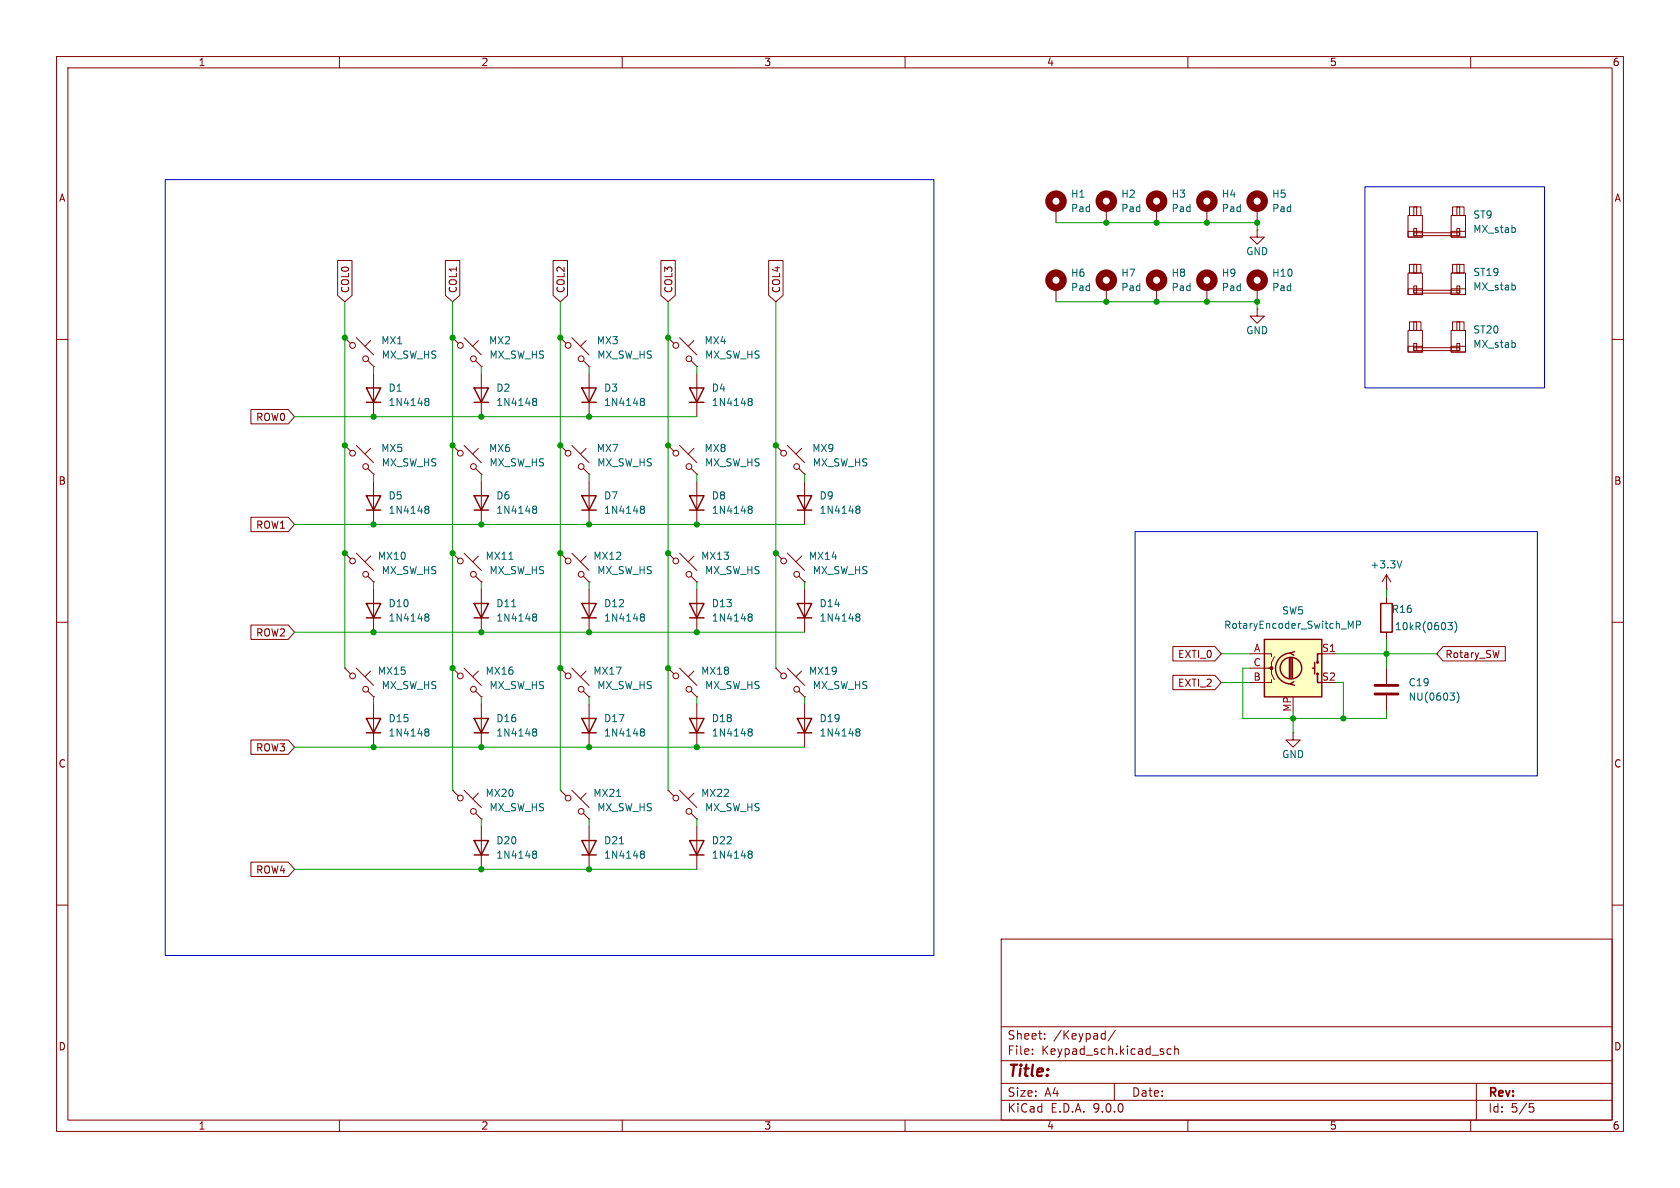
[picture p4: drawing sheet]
<svg xmlns="http://www.w3.org/2000/svg" width="297mm" height="210mm" viewBox="0 0 297 210" stroke-linecap="round" stroke-linejoin="round" font-family="sans-serif">
<g fill="none" stroke="#840000" stroke-width=".18">
<path d="M10 10h277v190h-277zM12 12h273v186h-273zM60 10v2M110 10v2M160 10v2M210 10v2M260 10v2M186.7 36.8v2.6M195.6 36.8v2.6M204.5 36.8v2.6M213.4 36.8v2.6M222.2 36.8v2.6"/>
<path d="M248.9 38.1h2.6v3.8h-2.6zM249.2 36.6h2v1.5h-2zM249.9 36.6h.5v1.5h-.5zM256.5 38.1h2.6v3.8h-2.6zM256.8 36.6h2v1.5h-2zM257.6 36.6h.5v1.5h-.5zM61 59.7l1 1M61 59.7h.1M63 59.7l3 3M80 59.7l1 1M80 59.7h.1M82 59.7l3.1 3"/>
<path d="M99.1 59.7l1 1M99.1 59.7h.1M101.1 59.7l3 3M118.1 59.7l1 1M118.1 59.7h.1M120.1 59.7l3.1 3M186.7 50.8v2.5M195.6 50.8v2.5M204.5 50.8v2.5M213.4 50.8v2.5M222.2 40.6v1.3h1.3l-1.3 1.3-1.2-1.3h1.2M222.2 40.6h.1"/>
<path d="M222.2 54.6v1.3h1.3l-1.3 1.3-1.2-1.3h1.2M222.2 54.6h.1M222.2 50.8v2.5M248.9 48.3h2.6v3.8h-2.6zM248.9 51.1h2.6v1h-2.6zM248.9 58.4h2.6v3.8h-2.6zM248.9 40.9h2.6v1h-2.6zM249.2 46.7h2v1.6h-2zM249.2 56.9h2v1.5h-2zM249.9 46.7h.5v1.6h-.5zM249.9 51.3h8.2v.5h-8.2zM249.9 50.5h.5v1.3h-.5z"/>
<path d="M249.9 56.9h.5v1.5h-.5zM249.9 41.1h8.2v.6h-8.2zM249.9 40.4h.5v1.3h-.5zM256.5 48.3h2.6v3.8h-2.6zM256.5 51.1h2.6v1h-2.6zM256.5 58.4h2.6v3.8h-2.6zM256.5 40.9h2.6v1h-2.6zM256.8 46.7h2v1.6h-2zM256.8 56.9h2v1.5h-2zM257.6 46.7h.5v1.6h-.5zM257.6 50.5h.5v1.3h-.5zM257.6 56.9h.5v1.5h-.5z"/>
<path d="M257.6 40.4h.5v1.3h-.5zM10 60h2M65 63.8l1 1M65.5 60.2l-1 1M66 64.8h.1M80 78.7l1 1.1M80 78.7h.1M82 78.7l3.1 3.1M84.1 63.8l1 1M84.6 79.2l-1 1.1M84.6 60.2l-1 1M85.1 64.8h.1"/>
<path d="M99.1 78.7l1 1.1M99.1 78.7h.1M101.1 78.7l3 3.1M103.1 63.8l1 1M103.6 79.2l-1 1.1M103.6 60.2l-1 1M104.1 64.8h.1M104.1 66v7.7M118.1 78.7l1 1.1M118.1 78.7h.1M120.1 78.7l3.1 3.1M122.2 63.8l1 1"/>
<path d="M122.7 60.2l-1 1M122.7 79.2l-1 1.1M123.2 64.8h.1M123.2 66v7.7M137.2 78.7l1 1.1M137.2 78.7h.1M139.2 78.7l3 3.1M141.7 79.2l-1 1.1M248.9 61.2h2.6v1h-2.6zM249.9 61.5h8.2v.5h-8.2zM249.9 60.7h.5v1.3h-.5zM256.5 61.2h2.6v1h-2.6z"/>
<path d="M257.6 60.7h.5v1.3h-.5zM285 60h2M61 97.8l1 1M61 97.8h.1M63 97.8l3 3M65.5 98.3l-1 1M66 85.1v7.6M80 97.8l1 1M80 97.8h.1M82 97.8l3.1 3M84.1 82.8l1 1M84.6 98.3l-1 1"/>
<path d="M85.1 83.8h.1M85.1 85.1v7.6M99.1 97.8l1 1M99.1 97.8h.1M101.1 97.8l3 3M103.1 82.8l1 1M103.6 98.3l-1 1M104.1 83.8h.1M104.1 85.1v7.6M118.1 97.8l1 1M118.1 97.8h.1M120.1 97.8l3.1 3"/>
<path d="M122.2 82.8l1 1M122.7 98.3l-1 1M123.2 83.8h.1M123.2 85.1v7.6M137.2 97.8l1 1M137.2 97.8h.1M139.2 97.8l3 3M141.2 82.8l1 1M141.7 98.3l-1 1M142.2 83.8h.1M142.2 85.1v7.6M10 110h2"/>
<path d="M61 118.1l1 1M61 118.1h.1M63 118.1l3 3.1M65 101.9l1 1M65.5 118.6l-1 1M66 102.9h.1M66 104.1v7.7M80 118.1l1 1M80 118.1h.1M82 118.1l3.1 3.1M84.1 101.9l1 1M84.6 118.6l-1 1"/>
<path d="M85.1 102.9h.1M85.1 104.1v7.7M99.1 118.1l1 1M99.1 118.1h.1M101.1 118.1l3 3.1M103.1 101.9l1 1M103.6 118.6l-1 1M104.1 102.9h.1M118.1 118.1l1 1M118.1 118.1h.1M120.1 118.1l3.1 3.1M122.2 101.9l1 1"/>
<path d="M122.7 118.6l-1 1M123.2 102.9h.1M123.2 104.1v7.7M137.2 118.1l1 1M137.2 118.1h.1M139.2 118.1l3 3.1M141.2 101.9l1 1M141.7 118.6l-1 1M142.2 102.9h.1M142.2 104.1v7.7M285 110h2M65 122.2l1 1"/>
<path d="M66 123.2h.1M66 124.5v7.6M80 139.7l1 1M80 139.7h.1M82 139.7l3.1 3M84.1 122.2l1 1M85.1 123.2h.1M85.1 124.5v7.6M99.1 139.7l1 1M99.1 139.7h.1M101.1 139.7l3 3M103.1 122.2l1 1"/>
<path d="M104.1 123.2h.1M104.1 124.5v7.6M118.1 139.7l1 1M118.1 139.7h.1M120.1 139.7l3.1 3M122.2 122.2l1 1M123.2 123.2h.1M123.2 124.5v7.6M141.2 122.2l1 1M142.2 123.2h.1M142.2 124.5v7.6M228.6 129.5v1.3h1.3l-1.3 1.3-1.3-1.3h1.3"/>
<path d="M228.6 129.5h.1M84.1 143.8l1 1M84.6 140.2l-1 1M85.1 144.8h.1M85.1 146.1v7.6M103.1 143.8l1 1M103.6 140.2l-1 1M104.1 144.8h.1M104.1 146.1v7.6M122.2 143.8l1 1M122.7 140.2l-1 1M123.2 144.8h.1"/>
<path d="M123.2 146.1v7.6M10 160h2M177 166h108v32h-108zM285 160h2M60 198v2M110 198v2M160 198v2M177 194.5h108M177 191.5h108M177 187.5h108M177 181.5h108M182.5 186.3v.1"/>
<path d="M182.5 185.5v.1M184.7 183.6v.1M184.7 182.8v.1M195 182.7l.4 .1M195.4 182.2v1.5M195.4 183.6l-.4 .1M197 191.5v3M197.2 182.1l-1.3 2M207 185.5l-.4-.1-.3 .3v.4l.2 .2h.5M207.7 185.5l.2-.1 .3 .1 .1 .9M207.7 184.9v1.5M210 198v2"/>
<path d="M260 198v2M261 191.5v6.5M270.4 195.1h.7M270.5 195.7h.4l.3 .3-.2 .5-.5 .1"/>
<circle cx="62.3" cy="61.1" r=".51"/>
<circle cx="64.6" cy="63.4" r=".51"/>
<circle cx="81.4" cy="61.1" r=".51"/>
<circle cx="83.7" cy="63.4" r=".51"/>
<circle cx="100.4" cy="61.1" r=".51"/>
<circle cx="102.7" cy="63.4" r=".51"/>
<circle cx="119.5" cy="61.1" r=".51"/>
<circle cx="121.8" cy="63.4" r=".51"/>
<circle cx="62.3" cy="99.2" r=".51"/>
<circle cx="81.4" cy="99.2" r=".51"/>
<circle cx="81.4" cy="80.1" r=".51"/>
<circle cx="83.7" cy="82.5" r=".51"/>
<circle cx="100.4" cy="80.1" r=".51"/>
<circle cx="100.4" cy="99.2" r=".51"/>
<circle cx="102.7" cy="82.5" r=".51"/>
<circle cx="119.5" cy="80.1" r=".51"/>
<circle cx="119.5" cy="99.2" r=".51"/>
<circle cx="121.8" cy="82.5" r=".51"/>
<circle cx="138.5" cy="80.1" r=".51"/>
<circle cx="138.5" cy="99.2" r=".51"/>
<circle cx="140.8" cy="82.5" r=".51"/>
<circle cx="62.3" cy="119.5" r=".51"/>
<circle cx="64.6" cy="101.5" r=".51"/>
<circle cx="81.4" cy="119.5" r=".51"/>
<circle cx="83.7" cy="101.5" r=".51"/>
<circle cx="100.4" cy="119.5" r=".51"/>
<circle cx="102.7" cy="101.5" r=".51"/>
<circle cx="119.5" cy="119.5" r=".51"/>
<circle cx="121.8" cy="101.5" r=".51"/>
<circle cx="138.5" cy="119.5" r=".51"/>
<circle cx="140.8" cy="101.5" r=".51"/>
<circle cx="64.6" cy="121.8" r=".51"/>
<circle cx="83.7" cy="121.8" r=".51"/>
<circle cx="102.7" cy="121.8" r=".51"/>
<circle cx="121.8" cy="121.8" r=".51"/>
<circle cx="140.8" cy="121.8" r=".51"/>
<circle cx="81.4" cy="141.1" r=".51"/>
<circle cx="83.7" cy="143.4" r=".51"/>
<circle cx="100.4" cy="141.1" r=".51"/>
<circle cx="102.7" cy="143.4" r=".51"/>
<circle cx="119.5" cy="141.1" r=".51"/>
<circle cx="121.8" cy="143.4" r=".51"/>
</g>
<g fill="none" stroke="#840000" stroke-width=".25">
<path d="M102.9 68.6h2.5l-1.3 2.5zM102.9 71.1h2.5M121.9 68.6h2.6l-1.3 2.5zM121.9 71.1h2.6M64.8 87.6h2.5l-1.3 2.6zM64.8 90.2h2.5M83.8 87.6h2.6l-1.3 2.6zM83.8 90.2h2.6M102.9 87.6h2.5l-1.3 2.6zM102.9 90.2h2.5M121.9 87.6h2.6l-1.3 2.6zM121.9 90.2h2.6"/>
<path d="M141 87.6h2.5l-1.3 2.6zM141 90.2h2.5M64.8 106.7h2.5l-1.3 2.5zM64.8 109.2h2.5M83.8 106.7h2.6l-1.3 2.5zM83.8 109.2h2.6M121.9 106.7h2.6l-1.3 2.5zM121.9 109.2h2.6M141 106.7h2.5l-1.3 2.5zM141 109.2h2.5M64.8 127h2.5l-1.3 2.5zM64.8 129.5h2.5"/>
<path d="M83.8 127h2.6l-1.3 2.5zM83.8 129.5h2.6M102.9 127h2.5l-1.3 2.5zM102.9 129.5h2.5M121.9 127h2.6l-1.3 2.5zM121.9 129.5h2.6M141 127h2.5l-1.3 2.5zM141 129.5h2.5M83.8 148.6h2.6l-1.3 2.5zM83.8 151.1h2.6M102.9 148.6h2.5l-1.3 2.5zM102.9 151.1h2.5"/>
<path d="M121.9 148.6h2.6l-1.3 2.5zM121.9 151.1h2.6"/>
</g>
<g fill="none" stroke="#006464" stroke-width=".18">
<path d="M267.8 50.5v.6M267.8 40.4v.6M113.3 70.5l.4-.1 .2 .2v.1l-.2 .3M113.3 70.9l.1 .1M113.4 71h.3M113.4 71h-.1M113.7 71l.2 .2v.4l-.2 .1-.4-.1M132.4 70.5l.3-.1 .2 .2 .1 .1-.3 .3M132.4 70.9l.1 .1M132.5 71h.2M132.5 71h-.1M132.7 71l.3 .2-.1 .4-.2 .1-.3-.1"/>
<path d="M267.8 60.7v.6M75.2 89.5h.4l.2 .1v.2l-.2 .2M75.2 90h.1M75.3 90h.3M75.3 90l-.1 .1M75.6 90l.2 .3v.3l-.2 .1h-.4M90 98.9h.7M94.3 89.5h.3l.2 .1 .1 .2-.3 .2M94.3 90h.1M94.4 90h.2M94.4 90l-.1 .1M94.6 90l.3 .3-.1 .3-.2 .1h-.3"/>
<path d="M113.3 90h.1M113.3 89.5h.4l.2 .1v.2l-.2 .2M113.4 90h.3M113.4 90l-.1 .1M113.7 90l.2 .3v.3l-.2 .1h-.4M132.4 89.5h.3l.2 .1 .1 .2-.3 .2M132.4 90h.1M132.5 90h.2M132.5 90l-.1 .1M132.7 90l.3 .3-.1 .3-.2 .1h-.3M151.4 89.5h.4l.2 .1v.2l-.2 .2M151.4 90h.1"/>
<path d="M151.5 90h.3M151.5 90l-.1 .1M151.8 90l.2 .3v.3l-.2 .1h-.4M75.2 108.6l.4-.1 .2 .2v.1l-.2 .3M75.2 109l.1 .1M75.3 109.1h.3M75.3 109.1h-.1M75.6 109.1l.2 .2v.4l-.2 .1-.4-.1M90.5 107.3h.7M94.3 108.6l.3-.1 .2 .2 .1 .1-.3 .3M94.3 109l.1 .1M94.4 109.1h.2"/>
<path d="M94.4 109.1h-.1M94.6 109.1l.3 .2-.1 .4-.2 .1-.3-.1M132.4 108.6l.3-.1 .2 .2 .1 .1-.3 .3M132.4 109l.1 .1M132.5 109.1h.2M132.5 109.1h-.1M132.7 109.1l.3 .2-.1 .4-.2 .1-.3-.1M151.4 108.6l.4-.1 .2 .2v.1l-.2 .3M151.4 109l.1 .1M151.5 109.1h.3M151.5 109.1h-.1M151.8 109.1l.2 .2v.4l-.2 .1-.4-.1"/>
<path d="M75.2 128.9l.4-.1 .2 .2v.2l-.2 .2M75.2 129.3l.1 .1M75.3 129.4h.3M75.3 129.4l-.1 .1M75.6 129.4l.2 .2v.4l-.2 .1h-.4M94.3 128.9l.3-.1 .2 .2 .1 .2-.3 .2M94.3 129.3l.1 .1M94.4 129.4h.2M94.4 129.4l-.1 .1M94.6 129.4l.3 .2-.1 .4-.2 .1h-.3M113.3 128.9l.4-.1 .2 .2v.2l-.2 .2M113.3 129.3l.1 .1"/>
<path d="M113.4 129.4h.3M113.4 129.4l-.1 .1M113.7 129.4l.2 .2v.4l-.2 .1h-.4M132.4 128.9l.3-.1 .2 .2 .1 .2-.3 .2M132.4 129.3l.1 .1M132.5 129.4h.2M132.5 129.4l-.1 .1M132.7 129.4l.3 .2-.1 .4-.2 .1h-.3M151.4 128.9l.4-.1 .2 .2v.2l-.2 .2M151.4 129.3l.1 .1M151.5 129.4h.3M151.5 129.4l-.1 .1"/>
<path d="M151.8 129.4l.2 .2v.4l-.2 .1h-.4M94.3 150.5l.3-.1 .2 .2 .1 .1-.3 .3M94.3 150.9l.1 .1M94.4 151h.2M94.4 151h-.1M94.6 151l.3 .2-.1 .4-.2 .1-.3-.1M109 140.8h.7M109.5 149.2h.7M113.3 150.5l.4-.1 .2 .2v.1l-.2 .3M113.3 150.9l.1 .1M113.4 151h.3M113.4 151h-.1"/>
<path d="M113.7 151l.2 .2v.4l-.2 .1-.4-.1M132.4 150.5l.3-.1 .2 .2 .1 .1-.3 .3M132.4 150.9l.1 .1M132.5 151h.2M132.5 151h-.1M132.7 151l.3 .2-.1 .4-.2 .1-.3-.1"/>
</g>
<g fill="none" stroke="#840000" stroke-width="1.3">
<circle cx="186.7" cy="35.6" r="1.27"/>
<circle cx="195.6" cy="35.6" r="1.27"/>
<circle cx="204.5" cy="35.6" r="1.27"/>
<circle cx="213.4" cy="35.6" r="1.27"/>
<circle cx="222.2" cy="35.6" r="1.27"/>
<circle cx="186.7" cy="49.5" r="1.27"/>
<circle cx="195.6" cy="49.5" r="1.27"/>
<circle cx="204.5" cy="49.5" r="1.27"/>
<circle cx="213.4" cy="49.5" r="1.27"/>
<circle cx="222.2" cy="49.5" r="1.27"/>
</g>
<path d="M223.5 113h10.2v10.2h-10.2z" fill="#ffffc2"/>
<g fill="none" stroke="#840000" stroke-width=".25">
<path d="M64.8 68.6h2.5l-1.3 2.5zM64.8 71.1h2.5M83.8 68.6h2.6l-1.3 2.5zM83.8 71.1h2.6M102.9 106.7h2.5l-1.3 2.5zM102.9 109.2h2.5M223.5 113h10.2v10.2h-10.2zM228 116.3v3.6M228.2 115.4a2.73 2.73 0 0 0-2.7 2.8 2.73 2.73 0 0 0 2.7 2.7M228.2 116.3v3.6M228.5 116.3v3.6M228.9 115.2l-.8 .2 .6 .4"/>
<path d="M232 118.1h.4M232.4 117.1v2M232.9 119.1v1.6h.8M233.7 115.6h-.8v1.5M244.1 106.7h2v5.1h-2zM228.7 120.5l-.6 .4 .8 .3"/>
<circle cx="228.2" cy="118.1" r="1.9"/>
<circle cx="232.9" cy="117.1" r=".13"/>
<circle cx="232.9" cy="119.1" r=".13"/>
</g>
<g fill="none" stroke="#840000" stroke-width=".18">
<path d="M59.7 46.1h2.5v6.1l-1.2 1.1-1.3-1.1zM78.7 46.1h2.6v6.1l-1.3 1.1-1.3-1.1zM97.8 46.1h2.5v6.1l-1.2 1.1-1.3-1.1zM116.8 46.1h2.6v6.1l-1.3 1.1-1.3-1.1zM135.9 46.1h2.5v6.1l-1.2 1.1-1.3-1.1zM44.4 72.4h6.6l1.1 1.3-1.1 1.2h-6.6zM61 78.7l1 1.1M61 78.7h.1M63 78.7l3 3.1M65.5 79.2l-1 1.1M66 66v7.7M85.1 66v7.7"/>
<path d="M44.4 91.4h6.6l1.1 1.3-1.1 1.3h-6.6zM65 82.8l1 1M66 83.8h.1M44.4 110.5h6.6l1.1 1.3-1.1 1.2h-6.6zM104.1 104.1v7.7M207.3 119.4h7.5l1.1 1.3-1.1 1.2h-7.5zM207.3 114.3h7.5l1.1 1.3-1.1 1.2h-7.5zM221 115.6h3.8v.5M221 118.1h3.8v1l.5 1M225.3 116.1l-.5 1v1h-.5M233.7 115.6h2.5M245.1 104.1h.1"/>
<path d="M245.1 101.6v2.5M245.1 105.4v1.3M245.1 111.8v1.2M245.1 118.1v2.8M245.1 101.6l-.8 1.3M245.1 101.6l.8 1.3M255.1 114.3h11v2.5h-11l-1.1-1.2zM44.4 130.8h6.6l1.1 1.3-1.1 1.3h-6.6zM224.8 120.1v.6h-3.8M245.1 122.9v2.8M44.4 152.4h6.6l1.1 1.3-1.1 1.2h-6.6z"/>
<circle cx="62.3" cy="80.1" r=".51"/>
<circle cx="64.6" cy="82.5" r=".51"/>
</g>
<circle cx="224.8" cy="118.1" r=".25" fill="#840000" stroke="#840000" stroke-width=".18"/>
<g fill="none" stroke="#006464" stroke-width=".18">
<path d="M75.2 70.9l.1 .1M75.2 70.5l.4-.1 .2 .2v.1l-.2 .3M75.3 71h.3M75.3 71h-.1M75.6 71l.2 .2v.4l-.2 .1-.4-.1M94.3 70.5l.3-.1 .2 .2 .1 .1-.3 .3M94.3 70.9l.1 .1M94.4 71h.2M94.4 71h-.1M94.6 71l.3 .2-.1 .4-.2 .1-.3-.1M247.8 99.1l-.4 1.3M113.3 109l.1 .1"/>
<path d="M113.3 108.6l.4-.1 .2 .2v.1l-.2 .3M113.4 109.1h.3M113.4 109.1h-.1M113.7 109.1l.2 .2v.4l-.2 .1-.4-.1M238.4 109.8l.4 .9 .4-.9v1.3M239.8 110.5l.6-.1 .1-.2v-.3l-.7-.1v1.3M256 110.1h.8l-.5 .4 .4 .2 .1 .4-.3 .2h-.3M257.2 109.9a1.46 1.46 0 0 1 0 1.9M256.3 122.5h.8l-.4 .5M257.1 123.1v.5M257.6 122.3a1.46 1.46 0 0 1 0 2"/>
</g>
<path d="M243.1 121.2h4M243.1 122.7h4" fill="none" stroke="#840000" stroke-width=".51"/>
<g fill="none" stroke="#009600" stroke-width=".18">
<path d="M186.7 39.4h35.5v1.2M61 53.3v64.8M80 53.3v86.4M99.1 53.3v86.4M118.1 53.3v86.4M137.2 53.3v64.8M186.7 53.3h35.5v1.3M52.1 73.7h71.1M66 64.8v1.2M85.1 64.8v1.2M104.1 64.8v1.2M123.2 64.8v1.2"/>
<path d="M52.1 92.7h90.1M66 83.8v1.3M85.1 83.8v1.3M104.1 83.8v1.3M123.2 83.8v1.3M142.2 83.8v1.3M52.1 111.8h90.1M66 102.9v1.2M85.1 102.9v1.2M104.1 102.9v1.2M123.2 102.9v1.2M142.2 102.9v1.2"/>
<path d="M215.9 115.6h5.1M221 118.1h-1.3v8.9h25.4v-1.3M236.2 115.6h17.8M245.1 104.1v1.3M245.1 113v5.1M52.1 132.1h90.1M66 123.2v1.3M85.1 123.2v1.3M104.1 123.2v1.3M123.2 123.2v1.3M142.2 123.2v1.3M215.9 120.7h5.1"/>
<path d="M228.6 125.7v3.8M236.2 120.7h1.3v6.3M52.1 153.7h71.1M85.1 144.8v1.3M104.1 144.8v1.3M123.2 144.8v1.3"/>
</g>
<path d="M29.2 31.8h135.9v137.1h-135.9zM241.3 33h31.7v35.6h-31.7zM200.7 94h71.1v43.2h-71.1z" fill="none" stroke="#0000c2" stroke-width=".18"/>
<g fill="#009600" stroke="#009600" stroke-width=".18">
<circle cx="85.1" cy="153.7" r=".46"/>
<circle cx="85.1" cy="132.1" r=".46"/>
<circle cx="66" cy="132.1" r=".46"/>
<circle cx="123.2" cy="132.1" r=".46"/>
<circle cx="85.1" cy="111.8" r=".46"/>
<circle cx="80" cy="118.1" r=".46"/>
<circle cx="104.1" cy="132.1" r=".46"/>
<circle cx="104.1" cy="153.7" r=".46"/>
<circle cx="99.1" cy="118.1" r=".46"/>
<circle cx="66" cy="111.8" r=".46"/>
<circle cx="118.1" cy="118.1" r=".46"/>
<circle cx="123.2" cy="111.8" r=".46"/>
<circle cx="104.1" cy="111.8" r=".46"/>
<circle cx="213.4" cy="39.4" r=".46"/>
<circle cx="204.5" cy="39.4" r=".46"/>
<circle cx="222.2" cy="53.3" r=".46"/>
<circle cx="213.4" cy="53.3" r=".46"/>
<circle cx="222.2" cy="39.4" r=".46"/>
<circle cx="80" cy="97.8" r=".46"/>
<circle cx="80" cy="78.7" r=".46"/>
<circle cx="61" cy="78.7" r=".46"/>
<circle cx="66" cy="73.7" r=".46"/>
<circle cx="85.1" cy="92.7" r=".46"/>
<circle cx="99.1" cy="78.7" r=".46"/>
<circle cx="61" cy="97.8" r=".46"/>
<circle cx="66" cy="92.7" r=".46"/>
<circle cx="123.2" cy="92.7" r=".46"/>
<circle cx="137.2" cy="97.8" r=".46"/>
<circle cx="204.5" cy="53.3" r=".46"/>
<circle cx="195.6" cy="53.3" r=".46"/>
<circle cx="137.2" cy="78.7" r=".46"/>
<circle cx="195.6" cy="39.4" r=".46"/>
<circle cx="99.1" cy="59.7" r=".46"/>
<circle cx="85.1" cy="73.7" r=".46"/>
<circle cx="80" cy="59.7" r=".46"/>
<circle cx="104.1" cy="73.7" r=".46"/>
<circle cx="118.1" cy="59.7" r=".46"/>
<circle cx="61" cy="59.7" r=".46"/>
<circle cx="237.5" cy="127" r=".46"/>
<circle cx="228.6" cy="127" r=".46"/>
<circle cx="245.1" cy="115.6" r=".46"/>
<circle cx="118.1" cy="97.8" r=".46"/>
<circle cx="99.1" cy="97.8" r=".46"/>
<circle cx="104.1" cy="92.7" r=".46"/>
<circle cx="118.1" cy="78.7" r=".46"/>
</g>
<text font-size="2.8" fill="#840000" x="178" y="190.9">Title:</text>
<g font-size="2.1" fill="#840000">
<text x="178" y="184">Sheet:</text>
<text x="186.2" y="184">/Keypad/</text>
<text x="178" y="186.7">File:</text>
<text x="184.1" y="186.7">Keypad_sch.kicad_sch</text>
<text x="178" y="196.9">KiCad</text>
<text x="178" y="194.1">Size:</text>
<text x="184.7" y="194.1">A4</text>
<text x="185.7" y="196.9">E.D.A.</text>
<text x="193.3" y="196.9">9.0.0</text>
<text x="200" y="194.1">Date:</text>
<text x="263" y="194.3">Rev:</text>
<text x="263" y="196.9">Id:</text>
<text x="267.1" y="196.9">5/5</text>
</g>
<g font-size="1.8" fill="#840000">
<text x="35" y="11.9">1</text>
<text x="85" y="11.9">2</text>
<text x="135" y="11.9">3</text>
<text x="185" y="11.9">4</text>
<text x="235" y="11.9">5</text>
<text x="285" y="11.9">6</text>
<text x="10.3" y="35.9">A</text>
<text x="285.3" y="35.9">A</text>
<text x="61.9" y="51.9" transform="rotate(-90 61.9 51.9)">COL0</text>
<text x="81" y="51.9" transform="rotate(-90 81 51.9)">COL1</text>
<text x="100" y="51.9" transform="rotate(-90 100 51.9)">COL2</text>
<text x="119.1" y="51.9" transform="rotate(-90 119.1 51.9)">COL3</text>
<text x="138.1" y="51.9" transform="rotate(-90 138.1 51.9)">COL4</text>
<text x="45.2" y="74.6">ROW0</text>
<text x="10.3" y="85.9">B</text>
<text x="285.3" y="85.9">B</text>
<text x="45.2" y="93.7">ROW1</text>
<text x="45.2" y="112.7">ROW2</text>
<text x="208.2" y="116.5">EXTI_0</text>
<text x="255.4" y="116.5">Rotary_SW</text>
<text x="208.2" y="121.6">EXTI_2</text>
<text x="10.3" y="135.9">C</text>
<text x="45.2" y="133">ROW3</text>
<text x="285.3" y="135.9">C</text>
<text x="45.2" y="154.6">ROW4</text>
<text x="10.3" y="185.9">D</text>
<text x="285.3" y="185.9">D</text>
<text x="35" y="199.9">1</text>
<text x="85" y="199.9">2</text>
<text x="135" y="199.9">3</text>
<text x="185" y="199.9">4</text>
<text x="235" y="199.9">5</text>
<text x="285" y="199.9">6</text>
</g>
<g font-size="1.8" fill="#006464">
<text x="189.2" y="35.2">H1</text>
<text x="198.1" y="35.2">H2</text>
<text x="207" y="35.2">H3</text>
<text x="215.9" y="35.2">H4</text>
<text x="224.8" y="35.2">H5</text>
<text x="189.2" y="37.7">Pad</text>
<text x="198.1" y="37.7">Pad</text>
<text x="207" y="37.7">Pad</text>
<text x="215.9" y="37.7">Pad</text>
<text x="224.8" y="37.7">Pad</text>
<text x="260.4" y="41.4">MX_stab</text>
<text x="260.4" y="38.8">ST9</text>
<text x="220.2" y="45.3">GND</text>
<text x="189.2" y="49.1">H6</text>
<text x="189.2" y="51.7">Pad</text>
<text x="198.1" y="49.1">H7</text>
<text x="198.1" y="51.7">Pad</text>
<text x="207" y="49.1">H8</text>
<text x="207" y="51.7">Pad</text>
<text x="215.9" y="49.1">H9</text>
<text x="215.9" y="51.7">Pad</text>
<text x="224.8" y="49.1">H10</text>
<text x="224.8" y="51.7">Pad</text>
<text x="260.4" y="49">ST19</text>
<text x="260.4" y="51.5">MX_stab</text>
<text x="220.2" y="59.3">GND</text>
<text x="260.4" y="59.2">ST20</text>
<text x="67.3" y="61.1">MX1</text>
<text x="67.4" y="63.6">MX_SW_HS</text>
<text x="86.4" y="61.1">MX2</text>
<text x="86.4" y="63.6">MX_SW_HS</text>
<text x="105.4" y="61.1">MX3</text>
<text x="105.5" y="63.6">MX_SW_HS</text>
<text x="124.5" y="61.1">MX4</text>
<text x="124.5" y="63.6">MX_SW_HS</text>
<text x="260.4" y="61.7">MX_stab</text>
<text x="68.6" y="69.4">D1</text>
<text x="68.6" y="72">1N4148</text>
<text x="87.6" y="69.4">D2</text>
<text x="87.6" y="72">1N4148</text>
<text x="106.7" y="69.4">D3</text>
<text x="106.7" y="72">1N4148</text>
<text x="125.7" y="69.4">D4</text>
<text x="125.7" y="72">1N4148</text>
<text x="67.3" y="80.1">MX5</text>
<text x="67.4" y="82.7">MX_SW_HS</text>
<text x="86.4" y="80.1">MX6</text>
<text x="86.4" y="82.7">MX_SW_HS</text>
<text x="105.4" y="80.1">MX7</text>
<text x="105.5" y="82.7">MX_SW_HS</text>
<text x="124.5" y="80.1">MX8</text>
<text x="124.5" y="82.7">MX_SW_HS</text>
<text x="143.5" y="80.1">MX9</text>
<text x="143.6" y="82.7">MX_SW_HS</text>
<text x="68.6" y="88.5">D5</text>
<text x="87.6" y="88.5">D6</text>
<text x="106.7" y="88.5">D7</text>
<text x="125.7" y="88.5">D8</text>
<text x="144.8" y="88.5">D9</text>
<text x="68.6" y="91">1N4148</text>
<text x="87.6" y="91">1N4148</text>
<text x="106.7" y="91">1N4148</text>
<text x="125.7" y="91">1N4148</text>
<text x="144.8" y="91">1N4148</text>
<text x="66.7" y="99.2">MX10</text>
<text x="67.4" y="101.7">MX_SW_HS</text>
<text x="85.8" y="99.2">MX11</text>
<text x="86.4" y="101.7">MX_SW_HS</text>
<text x="104.8" y="99.2">MX12</text>
<text x="105.5" y="101.7">MX_SW_HS</text>
<text x="123.9" y="99.2">MX13</text>
<text x="124.5" y="101.7">MX_SW_HS</text>
<text x="142.9" y="99.2">MX14</text>
<text x="143.6" y="101.7">MX_SW_HS</text>
<text x="242.2" y="100.7">+3.3V</text>
<text x="68.6" y="107.5">D10</text>
<text x="87.6" y="107.5">D11</text>
<text x="106.7" y="107.5">D12</text>
<text x="125.7" y="107.5">D13</text>
<text x="144.8" y="107.5">D14</text>
<text x="68.6" y="110.1">1N4148</text>
<text x="87.6" y="110.1">1N4148</text>
<text x="106.7" y="110.1">1N4148</text>
<text x="125.7" y="110.1">1N4148</text>
<text x="144.8" y="110.1">1N4148</text>
<text x="216.3" y="111.4">RotaryEncoder_Switch_MP</text>
<text x="226.6" y="108.8">SW5</text>
<text x="246" y="108.6">R16</text>
<text x="246.5" y="111.6">10kR(0603)</text>
<text x="66.7" y="119.5">MX15</text>
<text x="85.8" y="119.5">MX16</text>
<text x="104.8" y="119.5">MX17</text>
<text x="123.9" y="119.5">MX18</text>
<text x="142.9" y="119.5">MX19</text>
<text x="67.4" y="122">MX_SW_HS</text>
<text x="86.4" y="122">MX_SW_HS</text>
<text x="105.5" y="122">MX_SW_HS</text>
<text x="124.5" y="122">MX_SW_HS</text>
<text x="143.6" y="122">MX_SW_HS</text>
<text x="248.9" y="121.5">C19</text>
<text x="248.9" y="124.1">NU(0603)</text>
<text x="68.6" y="127.9">D15</text>
<text x="68.6" y="130.4">1N4148</text>
<text x="87.6" y="127.9">D16</text>
<text x="87.6" y="130.4">1N4148</text>
<text x="106.7" y="127.9">D17</text>
<text x="106.7" y="130.4">1N4148</text>
<text x="125.7" y="127.9">D18</text>
<text x="125.7" y="130.4">1N4148</text>
<text x="144.8" y="127.9">D19</text>
<text x="144.8" y="130.4">1N4148</text>
<text x="226.6" y="134.2">GND</text>
<text x="85.8" y="141.1">MX20</text>
<text x="86.4" y="143.6">MX_SW_HS</text>
<text x="104.8" y="141.1">MX21</text>
<text x="105.5" y="143.6">MX_SW_HS</text>
<text x="123.9" y="141.1">MX22</text>
<text x="124.5" y="143.6">MX_SW_HS</text>
<text x="87.6" y="149.5">D20</text>
<text x="106.7" y="149.5">D21</text>
<text x="125.7" y="149.5">D22</text>
<text x="87.6" y="152">1N4148</text>
<text x="106.7" y="152">1N4148</text>
<text x="125.7" y="152">1N4148</text>
</g>
<g font-size="1.8" fill="#a90000">
<text x="221.5" y="117.9">C</text>
<text x="221.6" y="115.3">A</text>
<text x="233.6" y="115.3">S1</text>
<text x="221.5" y="120.4">B</text>
<text x="228.3" y="125.9" transform="rotate(-90 228.3 125.9)">MP</text>
<text x="233.6" y="120.4">S2</text>
</g>
</svg>
